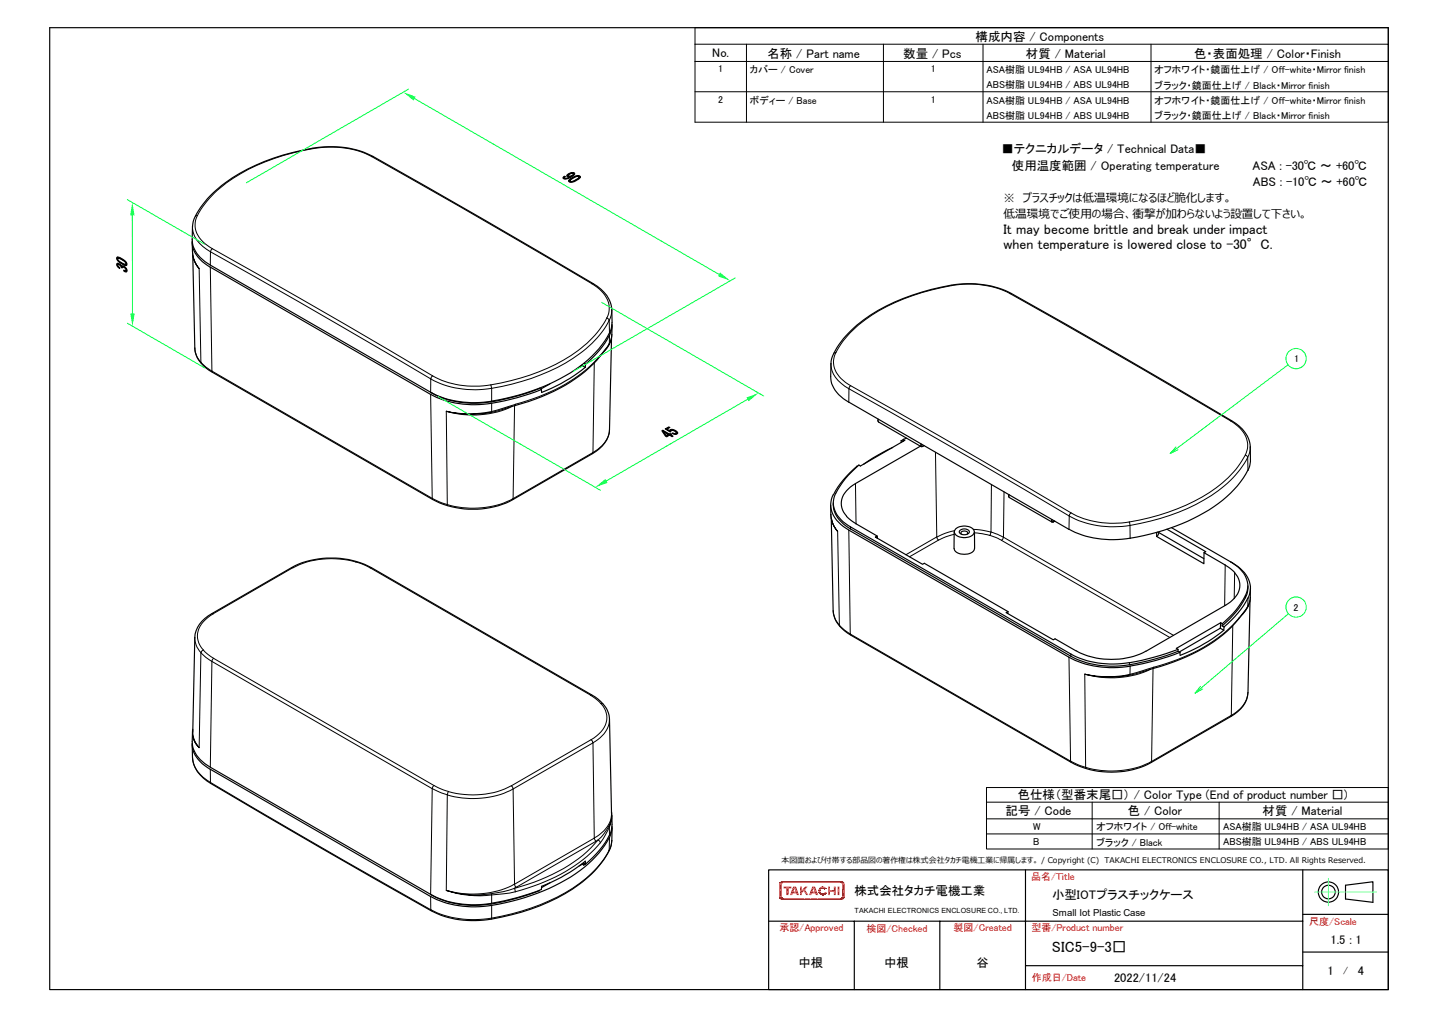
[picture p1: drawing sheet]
<svg xmlns="http://www.w3.org/2000/svg" width="420mm" height="297mm" viewBox="0 0 420 297" stroke-linecap="round" stroke-linejoin="round" font-family="sans-serif">
<path d="M14.5 8.1h391v280.9h-391z" fill="none" stroke="#000" stroke-width=".34"/>
<path d="M227.7 257.7h18.8M227.8 257.6h18.7M227.9 257.6h18.5M228.1 257.5h18.1" fill="none" stroke="#f00" stroke-width=".29"/>
<g fill="#f00">
<path d="M245.4 257.8h1.1z"/>
<path d="M227.7 257.8h1.1z"/>
<path d="M227.7 257.8h1.2z"/>
<path d="M245.4 257.8h1.2z"/>
<path d="M227.7 257.8h1z"/>
<path d="M245.6 257.8l1 .1z"/>
<path d="M227.7 257.9h.9z"/>
<path d="M245.7 257.9h.9z"/>
<path d="M245.7 257.9l.9 .1z"/>
<path d="M227.7 257.9l.8 .1z"/>
<path d="M245.8 258h.8z"/>
<path d="M227.6 258h.9z"/>
<path d="M245.8 258l.8 .1z"/>
<path d="M227.6 258l.8 .1z"/>
<path d="M245.9 258.1h.8z"/>
<path d="M227.6 258.1h.8z"/>
<path d="M245.9 258.1l.8 .1z"/>
<path d="M227.6 258.1l.7 .1z"/>
<path d="M245.9 258.2l.8 .1z"/>
<path d="M227.6 258.2l.7 .1z"/>
<path d="M246 258.3l.7 .1z"/>
<path d="M227.6 258.3l.7 .1z"/>
<path d="M246 258.4l.7 3.4h-.7z"/>
<path d="M246 258.4h.7v3.4z"/>
<path d="M227.6 258.4l.7 3.4h-.7z"/>
<path d="M227.6 258.4h.7v3.4z"/>
<path d="M246 261.8l.7 .1z"/>
<path d="M227.6 261.8l.7 .1z"/>
<path d="M246 261.9l.7 .1z"/>
<path d="M227.6 261.9l.7 .1z"/>
<path d="M245.9 262h.8z"/>
<path d="M227.6 262h.8z"/>
<path d="M245.9 262l.7 .1z"/>
<path d="M227.6 262l.8 .1z"/>
<path d="M245.9 262.1l.7 .1z"/>
<path d="M227.6 262.1l.9 .1z"/>
<path d="M245.8 262.2h.8z"/>
<path d="M227.6 262.2h.9z"/>
<path d="M245.7 262.3h.9z"/>
<path d="M245.8 262.2l.8 .1z"/>
<path d="M227.6 262.2l1 .1z"/>
<path d="M227.7 262.3h.9z"/>
<path d="M245.6 262.3h1z"/>
<path d="M227.7 262.3h1z"/>
<path d="M245.4 262.4h1.1z"/>
<path d="M227.7 262.3l1.1 .1z"/>
<path d="M227.7 262.4h1.2z"/>
</g>
<path d="M227.7 262.4h18.8M227.8 262.5h18.7M227.9 262.6h18.5M228 262.7h18.3M228.1 262.7h18.1" fill="none" stroke="#f00" stroke-width=".29"/>
<g fill="#f00">
<path d="M228.9 259l2.2 .4h-2.2z"/>
<path d="M228.9 259h2.2v.4z"/>
<path d="M229.7 259.4l.6 2h-.6z"/>
<path d="M229.7 259.4h.6v2z"/>
<path d="M231.6 259l1.1 .5h-1.3z"/>
<path d="M231.6 259h.9l.2 .5z"/>
<path d="M232.1 259.5l.9 .9h-.6z"/>
<path d="M232.1 259.5h.6l.3 .9z"/>
<path d="M231.4 259.5l.3 .9h-.6z"/>
<path d="M231.4 259.5h.7l-.4 .9z"/>
<path d="M231.1 260.4l2.1 .5h-2.3z"/>
<path d="M231.1 260.4h1.9l.2 .5z"/>
<path d="M232.6 260.9l.8 .5h-.7z"/>
<path d="M232.6 260.9h.6l.2 .5z"/>
<path d="M230.9 260.9l.5 .5h-.7z"/>
<path d="M230.9 260.9h.7l-.2 .5z"/>
<path d="M235.2 259l-.1 .8h-.7z"/>
<path d="M235.2 259h.7l-.8 .8z"/>
<path d="M234.2 260l.2-.2 .8 .2z"/>
<path d="M234.4 259.8h.7l.1 .2z"/>
<path d="M233.7 259l.5 1h-.5z"/>
<path d="M233.7 259h.5v1z"/>
<path d="M233.7 260l1.6 .2h-1.6z"/>
<path d="M233.7 260h1.5l.1 .2z"/>
<path d="M233.7 260.2l.5 .6h-.5z"/>
<path d="M233.7 260.2h1l-.5 .6z"/>
<path d="M234.7 260.2l1.4 1.2h-.6z"/>
<path d="M234.7 260.2h.6l.8 1.2z"/>
<path d="M233.7 260.8l.5 .6h-.5z"/>
<path d="M233.7 260.8h.5v.6z"/>
<path d="M237.2 259l1.1 .5h-1.3z"/>
<path d="M237.2 259h.8l.3 .5z"/>
<path d="M237.6 259.5l.9 .9h-.5z"/>
<path d="M237.6 259.5h.7l.2 .9z"/>
<path d="M237 259.5l.3 .9h-.6z"/>
<path d="M237 259.5h.6l-.3 .9z"/>
<path d="M236.7 260.4l2.1 .5h-2.3z"/>
<path d="M236.7 260.4h1.8l.3 .5z"/>
<path d="M238.1 260.9l.9 .5h-.7z"/>
<path d="M238.1 260.9h.7l.2 .5z"/>
<path d="M236.5 260.9l.4 .5h-.6z"/>
<path d="M236.5 260.9h.6l-.2 .5z"/>
<path d="M240.2 258.9h.3z"/>
<path d="M240 259h.6z"/>
<path d="M240.2 258.9l.4 .1z"/>
<path d="M239.9 259h.8z"/>
<path d="M240 259h.7z"/>
<path d="M239.7 259h1.1z"/>
<path d="M239.9 259h.9z"/>
<path d="M239.7 259.1h1.2z"/>
<path d="M239.7 259l1.2 .1z"/>
<path d="M239.6 259.2h1.4z"/>
<path d="M239.7 259.1l1.3 .1z"/>
<path d="M239.5 259.2h1.6z"/>
<path d="M239.6 259.2h1.5z"/>
<path d="M239.5 259.2l1.8 .1h-1.9z"/>
<path d="M239.5 259.2l1.8 .1z"/>
<path d="M239.3 259.4h2z"/>
<path d="M239.4 259.3l1.9 .1z"/>
<path d="M240.3 259.4h1z"/>
<path d="M239.3 259.4h.9z"/>
<path d="M239.3 259.4h1z"/>
<path d="M240.4 259.4h.9z"/>
<path d="M239.3 259.4h.8z"/>
<path d="M240.5 259.4l.7 .1z"/>
<path d="M240.5 259.4h.8z"/>
<path d="M239.3 259.4l.6 .1z"/>
<path d="M240.6 259.5h.5z"/>
<path d="M240.6 259.5h.6z"/>
<path d="M239.2 259.5h.7z"/>
<path d="M239.2 259.5l.6 .1z"/>
<path d="M240.7 259.5l.3 .1z"/>
<path d="M240.7 259.5h.4z"/>
<path d="M240.8 259.6l.1 .1z"/>
<path d="M240.8 259.6h.2z"/>
<path d="M239.2 259.6l.5 .1z"/>
<path d="M239.2 259.6h.6z"/>
<path d="M239.1 259.8h.6z"/>
<path d="M239.1 259.7l.6 .1z"/>
<path d="M239.1 259.8l.5 .2z"/>
<path d="M239.1 260h.5z"/>
<path d="M239.1 260l.5 .1h-.5z"/>
<path d="M239.1 260h.5v.1z"/>
<path d="M239.1 260.1l.5 .1z"/>
<path d="M239.1 260.2l.5 .1z"/>
<path d="M239.1 260.3l.5 .1h-.5z"/>
<path d="M239.1 260.3h.5v.1z"/>
<path d="M239.1 260.4l.5 .1z"/>
<path d="M239.1 260.5l.6 .1z"/>
<path d="M241 260.5l.3 .1z"/>
<path d="M240.9 260.6l.6 .1z"/>
<path d="M239.1 260.6l.7 .1z"/>
<path d="M239.1 260.7h.7z"/>
<path d="M240.8 260.7h.7z"/>
<path d="M239.1 260.7l.8 .1z"/>
<path d="M240.7 260.8h.7z"/>
<path d="M239.2 260.8l.8 .1z"/>
<path d="M240.7 260.8l.6 .1z"/>
<path d="M240.6 260.9h.7z"/>
<path d="M239.3 260.9h.7z"/>
<path d="M239.3 260.9h.8z"/>
<path d="M240.5 260.9h.8z"/>
<path d="M240.4 261h.9z"/>
<path d="M240.5 260.9l.8 .1z"/>
<path d="M239.3 260.9l.9 .1z"/>
<path d="M239.3 261h1.1z"/>
<path d="M239.3 261l1.9 .1z"/>
<path d="M239.3 261h2z"/>
<path d="M239.4 261.1h1.8z"/>
<path d="M239.4 261.1l1.6 .1z"/>
<path d="M239.6 261.2h1.4z"/>
<path d="M239.6 261.2l1.2 .2z"/>
<path d="M239.8 261.4h1z"/>
<path d="M239.8 261.4l.8 .1z"/>
<path d="M240.1 261.5h.4z"/>
<path d="M240.1 261.5h.5z"/>
<path d="M243.5 259l.6 .9h-.6z"/>
<path d="M243.5 259h.6v.9z"/>
<path d="M241.9 259l.5 .9h-.5z"/>
<path d="M241.9 259h.5v.9z"/>
<path d="M241.9 259.9l2.2 .5h-2.2z"/>
<path d="M241.9 259.9h2.2v.5z"/>
<path d="M243.5 260.4l.6 1h-.6z"/>
<path d="M243.5 260.4h.6v1z"/>
<path d="M241.9 260.4l.5 1h-.5z"/>
<path d="M241.9 260.4h.5v1z"/>
<path d="M244.6 259l.6 2.4h-.6z"/>
<path d="M244.6 259h.6v2.4z"/>
</g>
<g fill="none" stroke="#000" stroke-width=".34">
<path d="M56.1 70.4a8.9 8.9 0 0 0 5.3 7.6l64.4 37.2M56.1 70.8l.4 4.6M56.3 74.5l.6 27.1a8.6 8.6 0 0 0 5.1 7.1l64.4 37.2a25.7 25.7 0 0 0 23.3 .1l23.3-13.5a8.8 8.8 0 0 0 5-7l.6-26.8M178 97.3a33.8 33.8 0 0 1-15.9 14.1 65.5 65.5 0 0 1-18.5 5.7M178 97.9a27.2 27.2 0 0 1-7 8.4M178 97.3l.7-2.6v-4.2a9.2 9.2 0 0 0-5.4-7.7l-32.2-18.8-32.2-18.3a28.6 28.6 0 0 0-20.5-1.8 53.3 53.3 0 0 0-26.3 12.5 22.5 22.5 0 0 0-5.7 8.3l-.3 5.2a8.9 8.9 0 0 0 5.3 7.5l64.9 37.5M178.7 94.7v1.1l-.7 2.2M178.8 95.1a9.2 9.2 0 0 1-2.8 8.1 43.8 43.8 0 0 1-21.6 14.1l-7.7 2.3M125.7 114.6a28.3 28.3 0 0 0 17.9 2.6M126.3 114.9a26.5 26.5 0 0 0 17.1 2.4M157.6 113.4v.1M157.6 113.5a73 73 0 0 1-14.2 3.9"/>
<path d="M157.6 113.5l.6 .2a53.5 53.5 0 0 1-21.8 4.4 24.1 24.1 0 0 1-10.7-3M158.1 113.7l.1 .9M160.6 112.1l-2.7 1.5M169.3 107.1l.7-.4 1 .6M170 106.6v.1M170.6 106.1l.4 .2M171 106.3l-.1 1a49 49 0 0 1-12.7 7.3M56.1 217a8.9 8.9 0 0 0 5.3 7.7l64.4 37.1M56.1 217.5l.1 3.7a9.2 9.2 0 0 0 5.4 7.7l32.2 18.8 32.2 18.3a28.6 28.6 0 0 0 20.5 1.8 53.3 53.3 0 0 0 26.3-12.5 22.5 22.5 0 0 0 5.7-8.3l.3-5.2M56.3 213l-.1 1a9.8 9.8 0 0 0 .5 5.3 10.4 10.4 0 0 0 4.7 4.7M56.3 213.7l.6-27.5a8.6 8.6 0 0 1 5-7l23.3-13.5a25.7 25.7 0 0 1 23.3 .1l64.4 37.2a8.6 8.6 0 0 1 5.1 7.1l.6 27.5M61.4 224.1l64.9 37.4"/>
<path d="M178.6 237.2l.1 4.2-.7 2.6M158.2 259.8a59.6 59.6 0 0 1-20.6 4.4 26.4 26.4 0 0 1-11.9-3M160.7 257.8l-2.5 1.4M170.1 252.2l-.9 .7M170.1 252.4l.4 .2M170.5 252.6v-.5l.5 .3-.1-.9a48.4 48.4 0 0 1-12.7 7.3l-.1 1M170.9 252.3l-.4 .3M178 244.6a33.8 33.8 0 0 1-15.9 14.1 60.7 60.7 0 0 1-24.5 6.1 26.4 26.4 0 0 1-11.9-3M178 243.9a27.2 27.2 0 0 1-7 8.4M178.7 241.3v1.1l-.7 2.2M224.5 254h181v35h-181zM299.5 254v35"/>
<path d="M380.5 254v35M393 258.5l8-1v6l-8-.9zM157.6 260.1a52.4 52.4 0 0 1-21.1 4.2 23 23 0 0 1-10.2-2.8M224.5 269h156M249.5 269v20M274.5 269v20M380.5 267h25M380.5 278h25M299.5 282h81"/>
<circle cx="388" cy="260.5" r="2.97"/>
<circle cx="388" cy="260.5" r="1.98"/>
</g>
<path d="M388 256.5v8M384 260.5h18" fill="none" stroke="#0ff" stroke-width=".29"/>
<g fill="none" stroke="#000" stroke-width=".29">
<path d="M203 12.9h202.5v5M203 17.9h202.5M218 12.9v22.8M258 12.9v22.8M287.1 12.9v22.8M336.2 12.9v22.8M405.5 12.9v-4.8h-202.5v27.6h202.5v-17.8M203 26.8h202.5M91.4 43.3l.1 .1M108.9 45.7l-.4 .1M56.2 73.4a8 8 0 0 0 2 5l-1.1-1.4-.6-1.6M56.2 66.2a7.7 7.7 0 0 0 4.1 6.6l1.2 .7"/>
<path d="M56.4 75l.9 2.3 .9 1.1 .5 27.4M57.7 62.9a30.2 30.2 0 0 1 12.6-12.2 56.4 56.4 0 0 1 28.1-7.7 23.3 23.3 0 0 1 10.1 2.7l25.8 14.6 38.6 22.6M57.7 62.9a6.6 6.6 0 0 0 2.8 8.7l40.1 23 25.8 15.2M57.7 62.9l-.6 .3M61.4 78l.5 30.4M61.5 73.5l-.1 3.9M61.5 73.5l25.7 14.6 38.6 22.6M62 72.6l-.5 .9M172.9 82.9a8.5 8.5 0 0 1 5 8 18.6 18.6 0 0 1-5.6 8.5 48.8 48.8 0 0 1-23.1 11.8 31 31 0 0 1-20.2-.1l-2.6-1.3M173.3 82.8l-.4 .1M177.2 92.9l.5 .2 .2 .5M177.9 93.6a31.4 31.4 0 0 1-12.8 12.4 64.3 64.3 0 0 1-21.5 7.4"/>
<path d="M177.9 93.6l.1 3.7M178 97.9v2.4M178.2 99.9l-.7 1.5-1.2 1.4M178.7 97.7l-.2 1.4-.5 1.2M178.7 90.5l-.2 1.5-.6 1.6M56.9 101.6a6.2 6.2 0 0 0 1.8 4.2M58.7 105.8l1.4 1.4 1.8 1.2M58.7 105.9l.1 .2M61.9 108.4l.1 .3M61.9 108.4l64.3 37.1M125.8 115.2l.4 30.3M125.8 110.7v3.9"/>
<path d="M125.8 110.7a27.7 27.7 0 0 0 17.8 2.7M126.3 114.9h.1M126.4 109.8l-.5 .9M143.3 112.4l.3 1M143.4 117.2v.2M143.6 117.8v2.4M143.6 113.4v3.8M146.7 119.6a29.9 29.9 0 0 1-16.4 .5 30.8 30.8 0 0 0 13.3 .1M149.6 118.7a27.6 27.6 0 0 1-19.3 1.4l.3 27.3M150.3 118.4l-.4 27.2M150.5 118.1l-6.9 2.1M173.6 106l-.4 26.2-23.3 13.4"/>
<path d="M175.3 103.8a46.2 46.2 0 0 1-23 13.8l-1.8 .5-.1 .3M175.3 103.8l-.1 .3M177.9 100.3v.2M178 100.3l-2.7 3.5M143.6 120.2v.2M178 125.5a8.8 8.8 0 0 1-4.9 6.8l-.1 .2M126.2 145.5l.2 .3M126.2 145.5l2.1 1.1 2.3 .8M130.7 147.4l.1 .3M149.8 145.6a26.1 26.1 0 0 1-19.2 1.8M149.9 145.6l-.2 .3M61.9 179.2h.4"/>
<path d="M62.3 179.3a7.6 7.6 0 0 0-4.6 7.1l.7 2.1 1 1.3M85.6 165.8l-23.3 13.4M103.9 164.1a26.1 26.1 0 0 0-18.4 1.7h-.3M103.9 164.1l2.3 .8 1.9 1M104.1 164l-.2 .1M108.2 165.9l64.3 37.1h.3M108.5 165.9h-.3M56.9 186.2a6.3 6.3 0 0 0 1.8 4.4M58.7 190.6l-.5 27.8a7 7 0 0 1-1.9-4.7M58.7 190.6l1.4 1.4 1.8 1.2M59.4 189.9l-.7 .7M59.4 189.8l1.3 1.3 1.7 1.2"/>
<path d="M61.9 193.2l-.5 30.9M61.9 193.2l64.3 37.1M62.4 192.3l-.5 .9M62.4 192.3l64.3 37.1M56.3 213.2a6 6 0 0 0 1.9 5.2 6 6 0 0 1-2-4.4M172.4 203l1.7 1.2 1.4 1.3M172.6 216l-23.3 13.5a25.4 25.4 0 0 1-18.3 1.7M176.1 205.6l-.5-.2a6.1 6.1 0 0 1-1.4 9.5l-1.6 1.1M178 210.1a8.3 8.3 0 0 1-4.9 6.9l-.5-.9M56.2 221.2a9.1 9.1 0 0 0 5.3 7.3M61.4 224.7l.1 3.8M61.5 228.5l38.6 22.6 25.7 14.6"/>
<path d="M61.5 228.5l.1 .4M126.2 230.3l2.1 1 2.3 .8M126.2 230.3l-.4 30.9M126.7 229.4l-.5 .9M126.8 229.4l1.9 1 2.3 .7M131 231.2l-.3 1M149.4 229.5l.5 .9M149.8 230.4a26.1 26.1 0 0 1-19.2 1.8l-.3 27.9a27.2 27.2 0 0 0 19.9-1.9M149.9 230.4l.4 27.8M149.9 230.4l23.3-13.4 .4 27.8M178.6 237.2a9.9 9.9 0 0 1-3.9 8.1M178.6 237.6a8.5 8.5 0 0 1-5 7.1"/>
<path d="M178.7 238.3l-.2 1.6-.5 1.7M288.1 234.3v-4.3h117.4v17.9h-117.4v-8.8M288.1 239.1h117.4M319 234.3v13.6M356.1 234.3v13.6M405.5 234.3h-117.4v4.8M150.2 259.5a32.3 32.3 0 0 1-19.9 .6 30 30 0 0 0 13.3 1.3M150.3 258.2l.5 .9M150.8 259.1l-.6 .3M173.6 244.8l-23.3 13.4M173.6 244.8l.5 .9-23.3 13.4M174.6 245.3a43.3 43.3 0 0 1-20.5 13l-3.9 1.2"/>
<path d="M174.7 245.4l.4 .3 .2 .4M174.7 245.3l-.6 .4M175.3 246.1a46.2 46.2 0 0 1-23 13.8l-1.8 .5-.3-.9M177.8 241.2l.1 .3M177.9 248.3l-.1 .2M177.9 248.3a32.5 32.5 0 0 1-15.1 13.7 69.1 69.1 0 0 1-19.2 6.1M178 241.6l-2.7 4.5M178 241.6v2.4M178 244.6l-.1 3.7M178.7 245.5l-.2 1.4-.6 1.4M288.1 243.5h117.4M125.8 261.8v3.9"/>
<path d="M125.8 265.7a28.8 28.8 0 0 0 17.8 2.4M125.9 265.6l.1 .4M126.3 261.5h.1M143.4 263.9v.1M143.6 261v.4M143.6 268.1l-.1 .3M143.6 261.4v2.4M143.6 264.5v3.6M150.5 260.4l-1.7 .4-5.2 .6"/>
</g>
<path d="M175.7 88.3l47.4 27.4M128 115.9l47.3 27.3M218.3 116.6l-41.2 23.9" fill="none" stroke="#00ff3f" stroke-width=".29"/>
<g fill="#00ff3f">
<path d="M173.8 142.3l3-2.4 .6 1.1z"/>
<path d="M218 116.1l3.6-1.3-2.9 2.4z"/>
</g>
<g fill="#000" stroke="#000" stroke-width=".29">
<path d="M193.6 125.6l1.9 1.1-.9 .5 .6-.3-1.3-.7z" fill-rule="evenodd"/>
<path d="M193.3 125.8l.3-.2 1 1.6 1.1-.6 .4 .2-.3 .2 .8 .4-.3 .2-.8-.5-.8 .5-.3-.2z" fill-rule="evenodd"/>
<path d="M194.3 125.3l1-.6 .4 .1-.9 .5 .8 .5 .9-.4-.6 .4 .1 .3-.3 .1z" fill-rule="evenodd"/>
<path d="M195.6 125.6l.7-.2-.7 .4z" fill-rule="evenodd"/>
<path d="M196 125.7l.6-.3 .8 .4 .5 .5-.5 .3a.77 .77 0 0 0-.9-.9z" fill-rule="evenodd"/>
<path d="M196.2 126.6l.3-.2 .8 .2 .6-.3a.85 .85 0 0 1-.6 .6 .85 .85 0 0 1-.9-.2z" fill-rule="evenodd"/>
</g>
<path d="M119.3 26l-47.3 27.4M121.1 28.8l88.9 51.3M214.8 81.2l-47.4 27.3" fill="none" stroke="#00ff3f" stroke-width=".29"/>
<g fill="#00ff3f">
<path d="M210.3 79.6l3 2.4-3.6-1.3z"/>
<path d="M117.8 26.9l3.6 1.3-.7 1.1z"/>
</g>
<g fill="#000" stroke="#000" stroke-width=".29">
<path d="M164.5 51.7l.4-.3 .2 .2-.2 .4z" fill-rule="evenodd"/>
<path d="M166 51.4l.5 .2z" fill-rule="evenodd"/>
<path d="M165.6 51.1l1.2-.7 .6 .3-.5-.1-.9 .5v.3l.4 .2a.48 .48 0 0 1-.6 .1 .48 .48 0 0 1-.2-.6z" fill-rule="evenodd"/>
<path d="M164.5 51.8l.9 .3 .9-.4 .2-.3a.87 .87 0 0 0 .9-.7l-.4-.3a.51 .51 0 0 1 .7 0 .51 .51 0 0 1 0 .7l-1.2 .8-1.1 .4a.65 .65 0 0 1-.9-.5z" fill-rule="evenodd"/>
<path d="M166.3 52.5l1.2-.9 1-.3a.67 .67 0 0 1 1 .5l-1.1-.2-1.6 .9-.2 .5-.5-.3z" fill-rule="evenodd"/>
<path d="M166.1 52.7l1.1 .3 1.6-.9 .3-.3-.1-.2 .5 .2-1.3 1-1.1 .4a.62 .62 0 0 1-1-.5z" fill-rule="evenodd"/>
</g>
<path d="M37.2 58.3l22.5 13M38.7 62.9v28.6M37.2 94.4l22.6 13" fill="none" stroke="#00ff3f" stroke-width=".29"/>
<g fill="#00ff3f">
<path d="M38.1 91.5h1.2l-.6 3.8z"/>
<path d="M38.7 59.1l.6 3.8h-1.3z"/>
</g>
<g fill="#000" stroke="#000" stroke-width=".29">
<path d="M34.1 75.2l.2-.1 .1 .6 .6 .7 1.2 .7 .6-.1v.6l-.9-.3-1.3-.9-.5-.8z" fill-rule="evenodd"/>
<path d="M34.2 77l.2-.1v.7l.6 .5v.3l-.7-.5-.2-.5z" fill-rule="evenodd"/>
<path d="M34.3 75.1l.9 .2 1.5 1.1a.68 .68 0 0 1 .1 1.2l-.2-1-1.6-1.1-.6 .1z" fill-rule="evenodd"/>
<path d="M34.4 76.9l.8 .4a.56 .56 0 0 0 .9 .4l.7 .6a.68 .68 0 0 1 0 1.1v-.5a.75 .75 0 0 0-1.1-.7l-.3-.1a.72 .72 0 0 0-1-.7z" fill-rule="evenodd"/>
<path d="M36.2 78.9l.3 .1 .3-.1v.5l-.6-.2z" fill-rule="evenodd"/>
</g>
<g fill="none" stroke="#000" stroke-width=".34">
<path d="M250.3 136.1h.1M250.4 136.1a27.2 27.2 0 0 0-7 8.4M250.9 135.8a25.9 25.9 0 0 0-6.8 8.2M256.5 122.4l-.1 .5 .2 .3 12.4 7.2 .9-.3M260.7 130.7l-5.9 3.1-2.6 1.8M263.2 128.7l.5 .2M263.2 128.7v.5M263.8 128.4l.4 .2-12.9 7.5-.5-.3M263.8 128.4l-.6 .3M264.8 128l-1 .3v.6M268.8 130.3l-18.9 10.9a7 7 0 0 0-4.2 6.5 7.5 7.5 0 0 0 4.3 5.3l6.2 3.5M364.4 137.3a33.8 33.8 0 0 1-15.9 14.1 60.7 60.7 0 0 1-24.4 6.2 27.1 27.1 0 0 1-11.9-3l-64.3-37.2a8.9 8.9 0 0 1-5.3-7.4 12.2 12.2 0 0 1 .6-6 30.2 30.2 0 0 1 13.2-13.3 61.4 61.4 0 0 1 27.3-7.9 25.5 25.5 0 0 1 11.7 2.9 2475.9 2475.9 0 0 1 65.5 38 8.8 8.8 0 0 1 4.3 6.8v4.3l-.7 2.6"/>
<path d="M242.6 147.6l.1 2.6 .3 2M242.8 151.3l.5 27.1a8.9 8.9 0 0 0 5.2 7.1l64.3 37.1a25.4 25.4 0 0 0 23.4 .1l23.3-13.4a8.7 8.7 0 0 0 5-7l.6-26.8M243.3 144.5a6.9 6.9 0 0 0 2.3 8.7l2.3 1.6 64.3 37.1a28.3 28.3 0 0 0 17.9 2.7M243.4 146.9a8.3 8.3 0 0 0 5 7.6l64.4 37.1a28.1 28.1 0 0 0 20.8 1.8l5.4-1.4 5.1-1.8 .5 .3M244.1 144a6.9 6.9 0 0 0 2.8 8.9l65.9 38.1a26.5 26.5 0 0 0 17.1 2.5M256.2 157.1v-.6l-.5 .3 13.8 8 .5-.3 24.4 14.1M278.7 155.3l-.1 4.9M279.1 154.4a3.9 3.9 0 0 1 5.4 .6 1.86 1.86 0 0 1-2.1 1.9 2.91 2.91 0 0 1-3.7-1.6zM280.3 154.9a1.83 1.83 0 0 1 2.8 .4 1.71 1.71 0 0 1-2.9 0zM280.8 156a.65 .65 0 0 1 .1-.8 .65 .65 0 0 1 .7-.1 .65 .65 0 0 1 .8 .1 .65 .65 0 0 1 .1 .8M284.6 155.3v4.9a2.81 2.81 0 0 1-3.5 1.6 2.25 2.25 0 0 1-2.4-1.6M294.7 144.4l-.1 .5 .2 .4 12.4 7.1 .9-.2"/>
<path d="M337.8 156.7l13.8 7.9 .1-3.2M337.8 155.5v1.2M338.2 155.4l13.4 7.8M338.4 155.5l-.2 .9-.4 .3M340.8 154.6l11.4 6.5-.5 .3M342.1 154.1l17.3 10M294.4 178.6l-.6 .3 13.8 8 .5-.3 6.2 3.5M294.4 178.6v.6M351.7 161.4l6.1 3.6M357.8 165l2.8 2.2M359.4 164.1l.6 .3M359.4 164.1a8.1 8.1 0 0 1 5 7.9 21.1 21.1 0 0 1-7.4 10.2"/>
<path d="M360 164.4a8.6 8.6 0 0 1 5.1 8.2l-.6 2.1M360.6 167.2a5.5 5.5 0 0 1-1.2 8.6l-24.7 14.4M363.7 174.5a27.6 27.6 0 0 1-6.7 8.3M364.4 171.7l-.1 1.5-.6 1.4M364.4 174.7a27.2 27.2 0 0 1-6.9 8.4M364.5 171.1v.6M365.2 171.9a8.9 8.9 0 0 1-2.7 8 41.9 41.9 0 0 1-19.8 13.4l-9.5 3M314.4 190.1l3.7 1.6M334.7 190.2a22.3 22.3 0 0 1-16.5 1.5M344 189.7l.1 .5M344 189.7a78 78 0 0 1-14.1 3.8M344.6 190.5a69 69 0 0 1-14.5 4"/>
<path d="M356.4 183.5l.1-1.6-12.9 7.5 .4 .2M356.4 183.5l1 .6a48.4 48.4 0 0 1-12.7 7.3l-.1-.9M356.4 183.5l-12 6.9M356.5 181.9l.5 .3M357 182.8l.5 .3M357 182.2v.6M357.5 183.1l-.1 .9"/>
</g>
<g fill="none" stroke="#000" stroke-width=".29">
<path d="M277.9 83.3l.1 .1M295 85.8a27.3 27.3 0 0 0-17-2.4 56.8 56.8 0 0 0-28.1 12.2 20.4 20.4 0 0 0-6.4 9.3 7.5 7.5 0 0 0 4.2 7.3l.8 .4M295 85.8l38.6 22 25.8 15.1a8.4 8.4 0 0 1 5 8l-.7 2M295.4 85.7l-.4 .1M242.7 106.2a7.8 7.8 0 0 0 4.1 6.6l1.1 .7M244.1 103l-.6 .3M247.9 113.5l38.7 22.1 25.7 15.1M247.9 113.5v3.9M248.5 112.6l-.6 .9M248.5 112.6l25.7 14.6 38.6 22.6a26.2 26.2 0 0 0 17 2.6M256.5 122.5l.1 .7M269 129.6v.8"/>
<path d="M269.2 129.8l-.1 .5h.4M269.5 130.3v.1M269.8 130.1l-.3 .2M273.2 132.1l.4 24.7M359.7 122.9h-.3M363.7 132.9l.5 .2 .2 .5M363.7 132.9a32.3 32.3 0 0 1-14.9 13.5 65.7 65.7 0 0 1-19 6M364.4 133.6a32.2 32.2 0 0 1-15.1 13.7 67.3 67.3 0 0 1-19.3 6.2M364.4 133.6l.1 3.7M365.1 130.5a5.5 5.5 0 0 1-.7 3.1M242.7 150.2a8.4 8.4 0 0 0 1.9 5l-1-1.4-.6-1.6M242.9 151.7l.9 2.4 .8 1.1 .6 27.4"/>
<path d="M247.9 154.8l.4 30.4 64.4 37.1-.5-30.4M248.4 153.9v.6M249.9 141.2l.1 11.8M273.6 156.8l.5 .9-8.5 4.9M273.6 156.8l-9 5.2M278.7 156l-2.4 .8-2.1 .9M278.8 155l-2.7 .7-2.5 1.1M284.6 155.6l4.5 .8M289.4 155.4l3.6 1.5-.1 .5-.4 .4-3.4-1.5zM289.6 141.5l-.2 13.9-2.5-.5-2.6-.3M292.5 157.8l49.2 28.4M293.2 143.6l-.1 13.3 49.6 28.6"/>
<path d="M294.7 144.5l.1 .7M307.2 151.7v.7M307.3 151.8l.1 .6 .6-.3M307.6 152.3v.1M312.3 150.7a27.6 27.6 0 0 0 17.7 2.8M312.3 150.7l-.1 3.9M312.8 149.8l-.5 .9M329.8 152.4l.2 1M330 153.5l.1 3.7M243.4 178.4a6.2 6.2 0 0 0 1.8 4.2M357.8 165l-.1 11.9M360.6 167.2l-.1 7.6"/>
<path d="M363.8 173.9v.7M364.4 177.1v.2M364.4 177.1a40.6 40.6 0 0 1-20.5 15.5l-6.9 2.3-.2 .3M364.5 174.7l-.1 2.4M364.7 176.6l-.8 1.5-1.1 1.4M365.2 174.5l-.2 1.3-.6 1.3M245.2 182.6l1.4 1.4 1.8 1.2M245.2 182.6l.1 .3M248.4 185.1l.1 .4M312.8 191v.6M329.9 193.5v.6M330 196.9v.2"/>
<path d="M330.1 194.6l-.1 2.3M333.2 196.3a29.3 29.3 0 0 1-16.4 .6 31.5 31.5 0 0 0 13.2 0M336 195.4a27.6 27.6 0 0 1-19.2 1.5l.3 27.3M336.8 195.2l-.5 27.2M337 194.9l-7 2M360 182.8l-.4 26.1M361.8 180.5l-.1 .3M359.6 208.9l-.1 .4M359.6 208.9l-23.3 13.5M364.4 202.3a8.4 8.4 0 0 1-4.8 6.7M312.8 222.6l-.1-.3 2.1 1 2.3 .8M317.1 224.1l.1 .3"/>
<path d="M336.3 222.4l-.1 .3M336.3 222.4a26.1 26.1 0 0 1-19.2 1.7"/>
</g>
<path d="M376.2 106.6l-34.4 25.9 1.7-1.9M344 131.4l-2.2 1.1M376.3 179.2l-27.3 23.2 1.6-2M351.3 201.2l-2.3 1.2" fill="none" stroke="#00ff40" stroke-width=".29"/>
<g fill="none" stroke="#00ff3f" stroke-width=".29">
<circle cx="378.5" cy="104.7" r="2.97"/>
<circle cx="378.5" cy="177.3" r="2.97"/>
</g>
<text font-size="4.4" x="307.3" y="278.1">SIC5-9-3□</text>
<g font-size="4.1">
<text x="293.1" y="68.2">It may become brittle and break under impact</text>
<text x="293.1" y="72.8">when temperature is lowered close to -30°C.</text>
</g>
<g font-size="3.6">
<text x="208" y="16.7">No.</text>
<text x="224.2" y="16.9">名称 / Part name</text>
<text x="263.8" y="16.9">数量 / Pcs</text>
<text x="284.9" y="12">構成内容 / Components</text>
<text x="299.6" y="16.9">材質 / Material</text>
<text x="348.8" y="16.9">色・表面処理 / Color・Finish</text>
<text x="292.5" y="44.8">■テクニカルデータ / Technical Data■</text>
<text x="293.1" y="49.5">使用温度範囲 / Operating temperature　　　　ASA : -30℃ ～ +60℃</text>
<text x="293.1" y="54.2">ABS : -10℃ ～ +60℃</text>
<text x="297.2" y="233.4">色仕様（型番末尾□） / Color Type (End of product number □)</text>
<text x="293.7" y="238">記号 / Code</text>
<text x="329.4" y="238.1">色 / Color</text>
<text x="368.8" y="238">材質 / Material</text>
<text x="249.6" y="261.3">株式会社タカチ電機工業</text>
<text x="307.3" y="262.4">小型IOTプラスチックケース</text>
<text x="388.6" y="275.8">1.5 : 1</text>
<text x="233.2" y="282.3">中根</text>
<text x="258.2" y="282.3">中根</text>
<text x="285.2" y="282.3">谷</text>
<text x="325.4" y="286.8">2022/11/24</text>
<text x="387.7" y="284.8">1</text>
<text x="396.6" y="284.8">4</text>
</g>
<g font-size="3.4">
<text x="293.1" y="58.9">※　プラスチックは低温環境になるほど脆化します。</text>
<text x="293.1" y="63.6">低温環境でご使用の場合、衝撃が加わらないよう設置して下さい。</text>
</g>
<g font-size="2.9">
<text x="209.8" y="21.2">1</text>
<text x="219" y="21.4">カバー / Cover</text>
<text x="271.8" y="21.2">1</text>
<text x="288.1" y="21.4">ASA樹脂 UL94HB / ASA UL94HB</text>
<text x="337.2" y="21.4">オフホワイト・鏡面仕上げ / Off-white・Mirror finish</text>
<text x="288.1" y="25.8">ABS樹脂 UL94HB / ABS UL94HB</text>
<text x="337.2" y="25.9">ブラック・鏡面仕上げ / Black・Mirror finish</text>
<text x="209.8" y="30">2</text>
<text x="219" y="30.3">ボディー / Base</text>
<text x="271.8" y="30">1</text>
<text x="288.1" y="30.2">ASA樹脂 UL94HB / ASA UL94HB</text>
<text x="288.1" y="34.7">ABS樹脂 UL94HB / ABS UL94HB</text>
<text x="337.2" y="30.3">オフホワイト・鏡面仕上げ / Off-white・Mirror finish</text>
<text x="337.2" y="34.7">ブラック・鏡面仕上げ / Black・Mirror finish</text>
<text x="377.9" y="105.8">1</text>
<text x="377.8" y="178.3">2</text>
<text x="301.7" y="242.4">W</text>
<text x="320.2" y="242.4">オフホワイト / Off-white</text>
<text x="357.3" y="242.4">ASA樹脂 UL94HB / ASA UL94HB</text>
<text x="301.7" y="246.8">B</text>
<text x="320.2" y="246.9">ブラック / Black</text>
<text x="357.3" y="246.8">ABS樹脂 UL94HB / ABS UL94HB</text>
<text x="392.3" y="284.6">/</text>
</g>
<g font-size="2.9" fill="#f00">
<text x="301.2" y="257.1">品名/Title</text>
<text x="227.6" y="272">承認/Approved</text>
<text x="253.1" y="272.1">検図/Checked</text>
<text x="278.5" y="272">製図/Created</text>
<text x="301.3" y="272">型番/Product number</text>
<text x="382.4" y="270.1">尺度/Scale</text>
<text x="301.3" y="286.6">作成日/Date</text>
</g>
<text font-size="2.8" x="307.4" y="267.5">Small Iot Plastic Case</text>
<text font-size="2.3" x="228.2" y="252">本図面および付帯する部品図の著作権は株式会社タカチ電機工業に帰属します。 / Copyright (C) TAKACHI ELECTRONICS ENCLOSURE CO., LTD. All Rights Reserved.</text>
<text font-size="2.1" x="249.6" y="266.7">TAKACHI ELECTRONICS ENCLOSURE CO., LTD.</text>
</svg>
